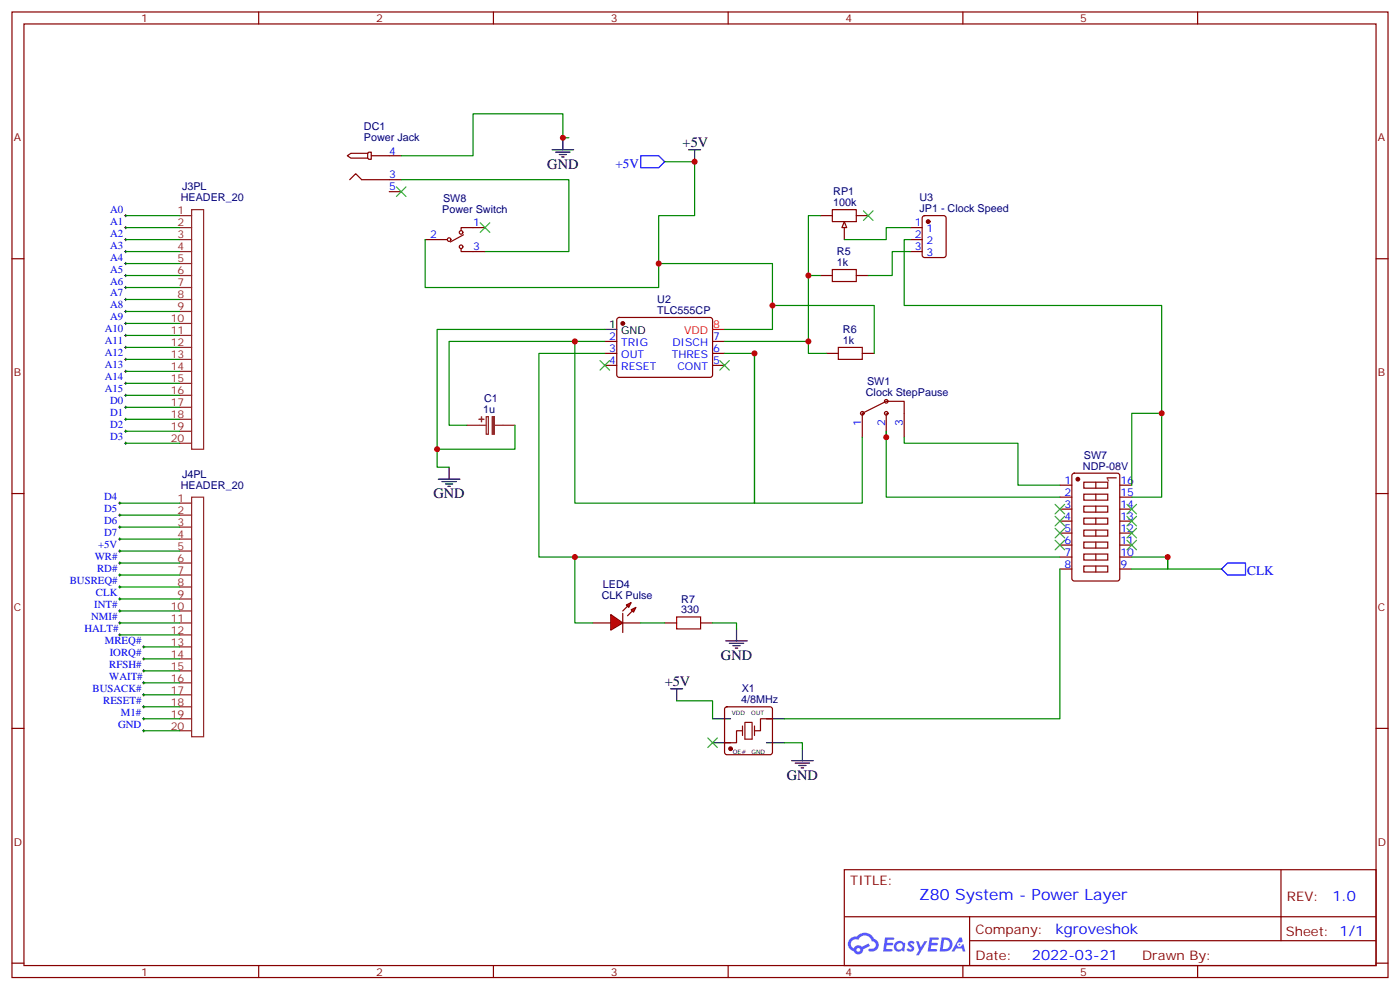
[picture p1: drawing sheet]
<svg xmlns="http://www.w3.org/2000/svg" width="412mm" height="292mm" viewBox="0 0 412 292" stroke-linecap="round" stroke-linejoin="round" font-family="sans-serif">
<g fill="none" stroke="#870000" stroke-width=".35">
<path d="M3.5 3.5h405.4v284.4h-405.4zM7.1 7.1h398.2v277.2h-398.2zM76.2 3.5v3.6M145.3 3.5v3.6M214.5 3.5v3.6M283.6 3.5v3.6M352.8 3.5v3.6M3.5 76.2h3.6M405.3 76.2h3.6M3.5 145.3h3.6M405.3 145.3h3.6M3.5 214.5h3.6"/>
<path d="M405.3 214.5h3.6M248.7 256.1h156.6v28.2h-156.6zM377.3 256.1v20.9M248.7 270h156.5M285.6 277h119.6M285.6 270v14.1M3.5 283.6h3.6M76.2 284.3v3.6M145.3 284.3v3.6M214.5 284.3v3.6M283.6 284.3v3.6M352.8 284.3v3.6"/>
<path d="M405.3 283.6h3.6"/>
</g>
<g fill="#5487ff">
<path d="M267.7 277.3a1.22 1.22 0 0 1 1.7 .3l-.4 .5a.47 .47 0 0 0-.3-.4 .47 .47 0 0 0-.5 .2l.1 .3a1.14 1.14 0 0 1 .8 1.7 1.14 1.14 0 0 1-1.9 0l-.2-.2 .5-.5 .7 .4a.29 .29 0 0 0 .3-.3 .29 .29 0 0 0-.2-.3 1.04 1.04 0 0 1-.6-1.7z"/>
<path d="M260.7 276h2.4l.3 .2-.2 .5-1.8 .1-.1 .8h1.5l.3 .4-.3 .4h-1.6l-.2 1.1h1.7l.2 .3-.2 .3-2.6 .1z"/>
<path d="M273.8 276h2.4l.3 .2-.1 .5-1.8 .1-.2 .8h1.6l.3 .4-.4 .4h-1.6l-.1 1.1h1.7l.2 .3-.2 .3-2.6 .1z"/>
<path d="M282.6 276.1h.7l.3 1.2-.6 .3a.69 .69 0 0 0-1 .3 .69 .69 0 0 0 .4 1 .69 .69 0 0 0 .9-.7l.5-.2 .6 2.2h-.8l-.2-.9h-1.8l-.5 .9h-.8z"/>
<path d="M269.8 277.1h.8l.6 1.8 1.1-1.8h.9l-2.6 4.2h-.8l.9-1.5z"/>
<path d="M277.4 276.1l-.6 4.1h1.3a2.11 2.11 0 0 0 2.5-2.1 2.11 2.11 0 0 0-2.5-2zM278.1 276.8a1.39 1.39 0 0 1 1.7 1.4 1.39 1.39 0 0 1-1.8 1.3h-.3z"/>
<path d="M263.7 277.7a1.54 1.54 0 0 0-.1 2.1 1.54 1.54 0 0 0 2.2 .2l.6 .2 .3-2.3-.2-.2-.4-.1a1.49 1.49 0 0 0-2.4 .1zM264 278.7a.94 .94 0 0 1 1.8 0 .94 .94 0 0 1-1.8 0z"/>
<path d="M250.4 276.4a2.18 2.18 0 0 0 1.1 3.7 1.44 1.44 0 0 0 1.6 1 1.44 1.44 0 0 0 1.2-1.5l2-1-.5-.8-1.9 1a1.47 1.47 0 0 0-2.4 .4 1.39 1.39 0 0 1-.7-1.9 1.39 1.39 0 0 1 2-.5 2.12 2.12 0 0 1 2.2-1.3 2.12 2.12 0 0 1 1.9 1.7 1.14 1.14 0 0 1 1.1 1.4 1.14 1.14 0 0 1-1.7 .8 .43 .43 0 0 0-.5 .3 .43 .43 0 0 0 .4 .5 1.98 1.98 0 0 0 2.5-1.2 1.98 1.98 0 0 0-1.2-2.5 3.1 3.1 0 0 0-5.3-.7l-.9 .1zM252.3 279.7a.55 .55 0 0 1 1.1 0 .55 .55 0 0 1-1.1 0z"/>
<circle cx="282.6" cy="278.1" r=".26"/>
</g>
<path d="M254 121.7v7.1M261.1 121.7v7.1M266.3 121.7v7.1" fill="none" stroke="#870000" stroke-width=".35"/>
<g fill="none" stroke="#900" stroke-width=".35">
<path d="M254 121.7l7.1-3.5h5.2v3.5"/>
<circle cx="261.1" cy="118.2" r=".53"/>
<circle cx="254" cy="121.7" r=".53"/>
<circle cx="261.1" cy="121.7" r=".53"/>
</g>
<g fill="#f00" stroke="#870000" stroke-width=".35">
<path d="M179.9 181l3.5 2.4-3.5 2.2z"/>
<path d="M183.4 180.6v5.7z"/>
</g>
<g fill="#870000" stroke="#870000" stroke-width=".35">
<path d="M184.9 178.5l-1.5 1.4z"/>
<path d="M184.9 181.3l1.4-1.4z"/>
</g>
<g fill="#f00" stroke="#870000" stroke-width=".35">
<path d="M184.5 178.2l1.4-.8-.7 1.5z"/>
<path d="M185.9 179.6l1.4-.7-.7 1.4z"/>
</g>
<g fill="none" stroke="#870000" stroke-width=".35">
<path d="M102.3 45.9l1.1-.7h4.9v1.4h-4.9zM103 52.9l1.8-1.7 1.7 1.7h11.7M108.3 45.2l.4-.4h.7v2.1h-.7l-.4-.3M109.4 45.9h8.8M114.7 56.4h3.5M125.2 70.6h6.4M135.8 73.4v.7h7.1M136.5 69.1l-3.9 2.2M142.9 67h-7.1v.7M241.7 63.5h3.5M245.2 61.7h7v3.6h-7zM248.7 67v3.6"/>
<path d="M252.2 63.5h3.6M268.1 67h3.5M268.1 70.6h3.5M268.1 74.1h3.5M271.9 63.7l.4-.2h5.7l.6 .4 .1 11.2-.5 .7h-5.9l-.6-.4-.1-11.2zM181.9 93.7l.5-.2h27.1l.4 .7-.1 16.5-.6 .4h-27.1l-.4-.7v-16.2zM241.7 81.1h3.5M252.2 81.1h3.6M178.2 100.5h3.5M178.2 104.1h3.5M178.2 107.6h3.5M209.9 100.5h3.5"/>
<path d="M209.9 104.1h3.5M209.9 107.6h3.5M243.4 104.1h3.5M254 104.1h3.5M316 139.6l.4-.3h12.7l.7 .5v30.6l-.4 .6-13 .1-.6-.5-.1-30.5zM312.2 142.9h3.5M312.2 146.4h3.5M312.2 149.9h3.5M312.2 153.5h3.5M312.2 157h3.5M319.3 142h7v1.8h-7zM319.3 159.6h7v1.8h-7z"/>
<path d="M319.3 156.1h7v1.8h-7zM319.3 152.6h7v1.7h-7zM319.3 149h7v1.8h-7zM319.3 145.5h7v1.8h-7zM322.8 142v1.8M322.8 145.5v1.8M322.8 149v1.8M322.8 152.6v1.7M322.8 156.1v1.8M322.8 159.6v1.8M329.8 142.9h3.6M329.8 146.4h3.6"/>
<path d="M329.8 149.9h3.6M329.8 153.5h3.6M329.8 157h3.6M312.2 160.5h3.5M312.2 164h3.5M312.2 167.6h3.5M319.3 166.7h7v1.8h-7zM319.3 163.2h7v1.7h-7zM322.8 163.2v1.7M322.8 166.7v1.8M329.8 160.5h3.6M329.8 164h3.6"/>
<path d="M329.8 167.6h3.6M174.6 183.4h5.3M183.4 183.4h5.3M195.8 183.4h3.5M206.4 183.4h3.5M213.7 208.3l.4-.2h12.7l.5 .2 .2 .5v12.7l-.2 .5-.5 .3h-12.7l-.5-.3-.2-.5v-12.7zM218.7 215.2h-1.7v3.5h-3.6M227.5 211.7h-3.5v3.5h-1.8"/>
<circle cx="132.3" cy="70.6" r=".53"/>
<circle cx="135.8" cy="72.7" r=".53"/>
<circle cx="135.8" cy="68.4" r=".53"/>
</g>
<g fill="#870000" stroke="#870000" stroke-width=".35">
<circle cx="183.4" cy="95.3" r=".53"/>
<circle cx="273.4" cy="65.3" r=".53"/>
<circle cx="215.2" cy="220.5" r=".53"/>
<circle cx="317.5" cy="141.1" r=".53"/>
</g>
<path d="M178.2 97h3.5M209.9 218.7h5.3M209.9 211.7h5.3M225.8 218.7h5.3M225.8 211.7h5.3" fill="none" stroke="#000" stroke-width=".35"/>
<path d="M209.9 97h3.5" fill="none" stroke="#f00" stroke-width=".35"/>
<g fill="none" stroke="#8c2424" stroke-width=".35">
<path d="M52.9 63.5h3.5M52.9 67h3.5M52.9 70.6h3.5M52.9 74.1h3.5M52.9 77.6h3.5M56.4 61.7h3.6v70.6h-3.6zM52.9 81.1h3.5M52.9 84.7h3.5M52.9 88.2h3.5M52.9 91.7h3.5M52.9 95.2h3.5M52.9 98.8h3.5"/>
<path d="M52.9 102.3h3.5M52.9 105.8h3.5M52.9 109.4h3.5M52.9 112.9h3.5M52.9 116.4h3.5M52.9 119.9h3.5M52.9 130.5h3.5M52.9 123.5h3.5M52.9 127h3.5M137.6 125.2h5.6M143.2 122.7h.7v5.2h-.7zM145.7 125.2h6"/>
<path d="M52.9 148.2h3.5M52.9 151.7h3.5M52.9 155.2h3.5M52.9 158.8h3.5M56.4 146.4h3.6v70.6h-3.6zM52.9 162.3h3.5M52.9 165.8h3.5M52.9 169.3h3.5M52.9 172.9h3.5M52.9 176.4h3.5M52.9 179.9h3.5M52.9 183.4h3.5"/>
<path d="M52.9 187h3.5M52.9 190.5h3.5M52.9 194h3.5M52.9 197.6h3.5M52.9 215.2h3.5M52.9 201.1h3.5M52.9 204.6h3.5M52.9 208.1h3.5M52.9 211.7h3.5"/>
</g>
<g fill="#8c2424" stroke="#8c2424" stroke-width=".35">
<path d="M145 122.7h.6v5.2h-.6z"/>
<path d="M141.8 122.8l.1 1.4z"/>
<path d="M141.1 123.5h1.4z"/>
</g>
<path d="M245.2 79.4h7v3.5h-7zM246.9 102.3h7.1v3.5h-7.1zM199.3 181.7h7.1v3.5h-7.1z" fill="none" stroke="#a10000" stroke-width=".35"/>
<path d="M218.7 213.8v2.8M219.4 212.7h2.1v5h-2.1zM222.2 213.8v2.8" fill="none" stroke="#871200" stroke-width=".35"/>
<path d="M248.7 65.3l.7 1.7h-1.4z" fill="#f0f0f0" stroke="#870000" stroke-width=".35"/>
<g fill="none" stroke="#000" stroke-width=".29">
<path d="M36.7 63.5h.7M36.7 67h.7M36.7 70.6h.7M36.7 74.1h.7M36.7 77.6h.7M37 63.1v.8M37 66.7v.7M37 70.2v.7M37 73.7v.7M37 77.3v.7M36.7 81.1h.7M36.7 84.7h.7"/>
<path d="M36.7 88.2h.7M36.7 91.7h.7M36.7 95.2h.7M36.7 98.8h.7M37 80.8v.7M37 84.3v.7M37 87.8v.7M37 91.4v.7M37 94.9v.7M37 98.4v.7M36.7 102.3h.7M36.7 105.8h.7"/>
<path d="M36.7 109.4h.7M36.7 112.9h.7M36.7 116.4h.7M36.7 119.9h.7M37 102v.7M37 105.5v.7M37 109v.7M37 112.5v.7M37 116.1v.7M37 119.6v.7M36.7 123.5h.7M36.7 127h.7"/>
<path d="M36.7 130.5h.7M37 123.1v.7M37 126.6v.8M37 130.2v.7M34.9 148.2h.7M34.9 151.7h.7M34.9 155.2h.7M34.9 158.8h.7M35.3 147.8v.7M35.3 151.3v.7M35.3 154.9v.7M35.3 158.4v.7"/>
<path d="M34.9 162.3h.7M34.9 165.8h.7M34.9 169.3h.7M34.9 172.9h.7M34.9 176.4h.7M34.9 179.9h.7M35.3 161.9v.7M35.3 165.5v.7M35.3 169v.7M35.3 172.5v.7M35.3 176v.7M35.3 179.6v.7"/>
<path d="M34.9 183.4h.7M34.9 187h.7M35.3 183.1v.7M35.3 186.6v.7M42 190.5h.7M42 194h.7M42 197.6h.7M42.3 190.1v.8M42.3 193.7v.7M42.3 197.2v.7M42 215.2h.7M42 201.1h.7"/>
<path d="M42 204.6h.7M42 208.1h.7M42 211.7h.7M42.3 200.7v.7M42.3 204.3v.7M42.3 207.8v.7M42.3 211.3v.7M42.3 214.8v.7"/>
</g>
<g fill="none" stroke="#000" stroke-width=".35">
<path d="M162.6 44.1h6.4M163.7 44.8h4.2M164.7 45.5h2.2M165.5 46.2h.7M165.8 40.6v3.5M202.8 44.1h3.6M204.6 44.1v3.5M132.3 137.6v3.5M129.1 141.1h6.4M130.2 141.8h4.2M131.2 142.5h2.1M131.9 143.2h.7"/>
<path d="M213.8 188.7h6.3M214.8 189.4h4.3M215.9 190.1h2.1M216.6 190.9h.7M217 185.2v3.5M197.6 202.8h3.5M199.3 202.8v3.6M233.2 224h6.3M234.2 224.7h4.3M235.3 225.4h2.1M236 226.1h.7M236.4 220.5v3.5"/>
</g>
<path d="M188.7 45.9h5.3l1.8 1.7-1.8 1.8h-5.3zM361.6 165.8h5.3v3.5h-5.3l-1.8-1.7z" fill="none" stroke="#00f" stroke-width=".35"/>
<g fill="none" stroke="#008700" stroke-width=".35">
<path d="M118.2 52.9h49.4v21.2h-24.7M167.6 40.6h-1.8v-7.1h-26.5v12.4h-21.1M195.8 47.6h8.8v15.9h-10.6v14.1h33.5v19.4h-14.1M37 63.5h15.9M37 67h15.9M37 70.6h15.9M37 74.1h15.9M37 77.6h15.9M125.2 70.6v14.1h68.8v-7.1M241.7 63.5h-3.6v17.6M268.1 67h-7v3.6h-12.4M268.1 74.1h-5.3v7h-7"/>
<path d="M268.1 70.6h-1.8v19.4h75.9v56.4h-8.8M37 81.1h15.9M37 84.7h15.9M37 88.2h15.9M37 91.7h15.9M37 95.2h15.9M37 98.8h15.9M178.2 97h-49.4v40.6h3.5M227.5 90h30v14.1M241.7 81.1h-3.6v19.4h-24.7M37 102.3h15.9M37 105.8h15.9"/>
<path d="M37 109.4h15.9M37 112.9h15.9M37 116.4h15.9M37 119.9h15.9M169.3 100.5v47.7h52.9v-44.1h-8.8M178.2 100.5h-45.9v24.7h5.3M178.2 104.1h-19.5v59.9h153.5M222.2 104.1v44.1h31.8v-19.4M238.1 100.5v3.6h5.3M37 130.5h15.9M37 123.5h15.9M37 127h15.9"/>
<path d="M151.7 125.2v7.1h-22.9M261.1 127v19.4h51.1M266.3 128.8v1.7h33.6v12.4h12.3M342.2 121.7h-8.8v21.2M35.3 148.2h17.6M35.3 151.7h17.6M35.3 155.2h17.6M35.3 158.8h17.6M35.3 162.3h17.6M35.3 165.8h17.6M35.3 169.3h17.6M35.3 172.9h17.6"/>
<path d="M35.3 176.4h17.6M35.3 179.9h17.6M169.3 164v19.4h5.3M312.2 167.6v44.1h-81.1M333.4 164h10.6v3.6h-10.6M344 164v3.6h15.8M35.3 183.4h17.6M35.3 187h17.6M42.3 190.5h10.6M42.3 194h10.6M42.3 197.6h10.6M188.7 183.4h7.1"/>
<path d="M209.9 183.4h7.1v1.8M42.3 215.2h10.6M42.3 201.1h10.6M42.3 204.6h10.6M42.3 208.1h10.6M42.3 211.7h10.6M199.3 206.4h10.6v5.3M231.1 218.7h5.3v1.8"/>
</g>
<g fill="#c00">
<circle cx="128.8" cy="132.3" r=".88"/>
<circle cx="169.3" cy="100.5" r=".88"/>
<circle cx="238.1" cy="100.5" r=".88"/>
<circle cx="222.3" cy="104.1" r=".88"/>
<circle cx="227.5" cy="90" r=".88"/>
<circle cx="238.1" cy="81.1" r=".88"/>
<circle cx="261.1" cy="128.8" r=".88"/>
<circle cx="342.2" cy="121.7" r=".88"/>
<circle cx="344" cy="164" r=".88"/>
<circle cx="194" cy="77.6" r=".88"/>
<circle cx="165.8" cy="40.6" r=".88"/>
<circle cx="204.6" cy="47.6" r=".88"/>
<circle cx="169.3" cy="164" r=".88"/>
</g>
<g fill="none" stroke="#3c3" stroke-width=".35">
<path d="M116.8 55l2.8 2.9M119.6 55l-2.8 2.9M141.5 65.6l2.8 2.8M144.3 65.6l-2.8 2.8M254.4 62.1l2.8 2.8M257.2 62.1l-2.8 2.8M176.7 106.2l2.9 2.8M179.6 106.2l-2.9 2.8M212 106.2l2.8 2.8M214.8 106.2l-2.8 2.8M310.8 148.5l2.8 2.8M310.8 152l2.8 2.9"/>
<path d="M310.8 155.6l2.8 2.8M310.8 159.1l2.8 2.8M313.6 148.5l-2.8 2.8M313.6 152l-2.8 2.9M313.6 155.6l-2.8 2.8M313.6 159.1l-2.8 2.8M332 148.5l2.8 2.8M332 152l2.8 2.9M332 155.6l2.8 2.8M332 159.1l2.8 2.8M334.8 148.5l-2.8 2.8M334.8 152l-2.8 2.9"/>
<path d="M334.8 155.6l-2.8 2.8M334.8 159.1l-2.8 2.8M208.5 217.3l2.8 2.8M211.3 217.3l-2.8 2.8"/>
</g>
<text font-size="4.6" fill="#00f" x="270.8" y="265.1">Z80 System - Power Layer</text>
<g font-size="4.2">
<text x="201.1" y="43.4">+5V</text>
<text x="161.2" y="49.7">GND</text>
<text x="127.7" y="146.8">GND</text>
<text x="212.4" y="194.4">GND</text>
<text x="195.8" y="202.1">+5V</text>
<text x="231.8" y="229.7">GND</text>
</g>
<text font-size="4.2" fill="#800" x="329" y="142.2" transform="rotate(-90 329 142.2)">1</text>
<g font-size="4.2" fill="#00f">
<text x="392.5" y="265.4">1.0</text>
<text x="310.9" y="274.9">kgroveshok</text>
<text x="304" y="282.7">2022-03-21</text>
</g>
<g font-size="3.9" fill="#00f">
<text x="181.3" y="49.4">+5V</text>
<text x="367.4" y="169.3">CLK</text>
</g>
<g font-size="3.9" fill="#800">
<text x="250.5" y="260.7">TITLE:</text>
<text x="379.1" y="265.4">REV:</text>
<text x="287.4" y="274.9">Company:</text>
<text x="378.7" y="275.5">Sheet: 1/1</text>
<text x="287.4" y="282.6">Date:</text>
<text x="336.4" y="282.7">Drawn By:</text>
</g>
<g font-size="3.2" fill="#800">
<text x="41.6" y="6.5">1</text>
<text x="110.8" y="6.5">2</text>
<text x="179.9" y="6.5">3</text>
<text x="249.1" y="6.5">4</text>
<text x="318.2" y="6.5">5</text>
<text x="4.1" y="41.6">A</text>
<text x="405.9" y="41.6">A</text>
<text x="4.1" y="110.8">B</text>
<text x="405.9" y="110.8">B</text>
<text x="4.1" y="179.9">C</text>
<text x="405.9" y="179.9">C</text>
<text x="4.1" y="249.1">D</text>
<text x="405.9" y="249.1">D</text>
<text x="41.6" y="287.3">1</text>
<text x="110.8" y="287.3">2</text>
<text x="179.9" y="287.3">3</text>
<text x="249.1" y="287.3">4</text>
<text x="318.2" y="287.3">5</text>
</g>
<g font-size="3.2" fill="#000080">
<text x="107.2" y="41.4">Power Jack</text>
<text x="107.2" y="38.2">DC1</text>
<text x="53.3" y="59.3">HEADER_20</text>
<text x="53.6" y="56.1">J3PL</text>
<text x="130.5" y="59.4">SW8</text>
<text x="245.5" y="57.5">RP1</text>
<text x="270.9" y="59.2">U3</text>
<text x="130.3" y="62.6">Power Switch</text>
<text x="245.5" y="60.7">100k</text>
<text x="270.9" y="62.4">JP1 - Clock Speed</text>
<text x="246.5" y="75.1">R5</text>
<text x="246.5" y="78.3">1k</text>
<text x="193.6" y="89.2">U2</text>
<text x="193.6" y="92.4">TLC555CP</text>
<text x="248.3" y="101.2">1k</text>
<text x="248.3" y="98.1">R6</text>
<text x="255.4" y="113.4">SW1</text>
<text x="142.6" y="118.4">C1</text>
<text x="255.1" y="116.6">Clock StepPause</text>
<text x="142.3" y="121.6">1u</text>
<text x="319.3" y="135.1">SW7</text>
<text x="53.3" y="143.9">HEADER_20</text>
<text x="53.6" y="140.8">J4PL</text>
<text x="319" y="138.3">NDP-08V</text>
<text x="177.6" y="173.2">LED4</text>
<text x="177.2" y="176.4">CLK Pulse</text>
<text x="200.7" y="177.4">R7</text>
<text x="200.7" y="180.6">330</text>
<text x="218.5" y="203.9">X1</text>
<text x="218.3" y="207.1">4/8MHz</text>
</g>
<g font-size="3.2" fill="#00f">
<text x="114.7" y="45.5">4</text>
<text x="114.7" y="52.6">3</text>
<text x="114.7" y="56.1">5</text>
<text x="32.5" y="62.6">A0</text>
<text x="32.5" y="66.1">A1</text>
<text x="32.5" y="69.7">A2</text>
<text x="126.7" y="70.2">2</text>
<text x="139.3" y="66.7">1</text>
<text x="269.4" y="66.7">1</text>
<text x="269.4" y="70.2">2</text>
<text x="272.9" y="68.4">1</text>
<text x="272.9" y="72">2</text>
<text x="32.5" y="73.2">A3</text>
<text x="32.5" y="76.7">A4</text>
<text x="139.3" y="73.7">3</text>
<text x="269.4" y="73.7">3</text>
<text x="272.9" y="75.5">3</text>
<text x="32.5" y="80.3">A5</text>
<text x="32.5" y="83.8">A6</text>
<text x="32.5" y="87.3">A7</text>
<text x="32.5" y="90.8">A8</text>
<text x="32.5" y="94.4">A9</text>
<text x="30.9" y="97.9">A10</text>
<text x="30.9" y="101.4">A11</text>
<text x="179.5" y="100.2">2</text>
<text x="183" y="102">TRIG</text>
<text x="198" y="102">DISCH</text>
<text x="210.1" y="100.2">7</text>
<text x="30.9" y="105">A12</text>
<text x="179.5" y="103.7">3</text>
<text x="179.5" y="107.2">4</text>
<text x="183" y="105.5">OUT</text>
<text x="197.9" y="105.5">THRES</text>
<text x="210.1" y="107.2">5</text>
<text x="210.1" y="103.7">6</text>
<text x="30.9" y="108.5">A13</text>
<text x="30.9" y="112">A14</text>
<text x="183" y="109">RESET</text>
<text x="199.6" y="109">CONT</text>
<text x="30.9" y="115.5">A15</text>
<text x="32.5" y="119.1">D0</text>
<text x="32.5" y="122.6">D1</text>
<text x="253.6" y="125.5" transform="rotate(-90 253.6 125.5)">1</text>
<text x="260.7" y="125.5" transform="rotate(-90 260.7 125.5)">2</text>
<text x="266" y="125.5" transform="rotate(-90 266 125.5)">3</text>
<text x="32.5" y="126.1">D2</text>
<text x="32.5" y="129.6">D3</text>
<text x="313.5" y="142.5">1</text>
<text x="330" y="142.5">16</text>
<text x="30.7" y="147.3">D4</text>
<text x="313.5" y="149.6">3</text>
<text x="313.5" y="146.1">2</text>
<text x="330" y="146.1">15</text>
<text x="330" y="149.6">14</text>
<text x="30.7" y="150.8">D5</text>
<text x="30.7" y="154.3">D6</text>
<text x="313.5" y="153.1">4</text>
<text x="330" y="153.1">13</text>
<text x="28.9" y="161.4">+5V</text>
<text x="30.7" y="157.9">D7</text>
<text x="313.5" y="160.2">6</text>
<text x="313.5" y="156.6">5</text>
<text x="330" y="156.6">12</text>
<text x="330" y="160.2">11</text>
<text x="27.9" y="164.9">WR#</text>
<text x="313.5" y="167.2">8</text>
<text x="313.5" y="163.7">7</text>
<text x="330" y="163.7">10</text>
<text x="330" y="167.2">9</text>
<text x="20.5" y="172">BUSREQ#</text>
<text x="28.6" y="168.5">RD#</text>
<text x="27.7" y="179">INT#</text>
<text x="28.3" y="175.5">CLK</text>
<text x="26.8" y="182.6">NMI#</text>
<text x="24.9" y="186.1">HALT#</text>
<text x="30.9" y="189.6">MREQ#</text>
<text x="32.2" y="196.7">RFSH#</text>
<text x="32.3" y="193.1">IORQ#</text>
<text x="27.2" y="203.7">BUSACK#</text>
<text x="32.2" y="200.2">WAIT#</text>
<text x="30.4" y="207.3">RESET#</text>
<text x="34.8" y="214.3">GND</text>
<text x="35.6" y="210.8">M1#</text>
</g>
<g font-size="3.2" fill="#8d2323">
<text x="52.3" y="63.1">1</text>
<text x="52.3" y="66.7">2</text>
<text x="52.3" y="70.2">3</text>
<text x="52.3" y="73.7">4</text>
<text x="52.3" y="77.3">5</text>
<text x="52.3" y="80.8">6</text>
<text x="52.3" y="84.3">7</text>
<text x="52.3" y="87.8">8</text>
<text x="50.3" y="94.9">10</text>
<text x="52.3" y="91.4">9</text>
<text x="50.3" y="98.4">11</text>
<text x="50.3" y="102">12</text>
<text x="50.3" y="105.5">13</text>
<text x="50.3" y="109">14</text>
<text x="50.3" y="112.5">15</text>
<text x="50.3" y="116.1">16</text>
<text x="50.3" y="119.6">17</text>
<text x="50.3" y="123.1">18</text>
<text x="50.3" y="130.2">20</text>
<text x="50.3" y="126.6">19</text>
<text x="52.3" y="147.8">1</text>
<text x="52.3" y="151.3">2</text>
<text x="52.3" y="154.9">3</text>
<text x="52.3" y="158.4">4</text>
<text x="52.3" y="161.9">5</text>
<text x="52.3" y="165.5">6</text>
<text x="52.3" y="169">7</text>
<text x="52.3" y="172.5">8</text>
<text x="50.3" y="179.6">10</text>
<text x="52.3" y="176">9</text>
<text x="50.3" y="183.1">11</text>
<text x="50.3" y="186.6">12</text>
<text x="50.3" y="190.1">13</text>
<text x="50.3" y="193.7">14</text>
<text x="50.3" y="197.2">15</text>
<text x="50.3" y="200.7">16</text>
<text x="50.3" y="204.3">17</text>
<text x="50.3" y="207.8">18</text>
<text x="50.3" y="214.8">20</text>
<text x="50.3" y="211.3">19</text>
</g>
<g font-size="3.2">
<text x="179.5" y="96.7">1</text>
<text x="183" y="98.4">GND</text>
</g>
<g font-size="3.2" fill="#f00">
<text x="201.5" y="98.4">VDD</text>
<text x="210.1" y="96.7">8</text>
</g>
<g font-size="1.8">
<text x="215.5" y="210.6">VDD</text>
<text x="221.3" y="210.6">OUT</text>
<text x="215.9" y="221.9">OE#</text>
<text x="221.4" y="221.9">GND</text>
</g>
</svg>
